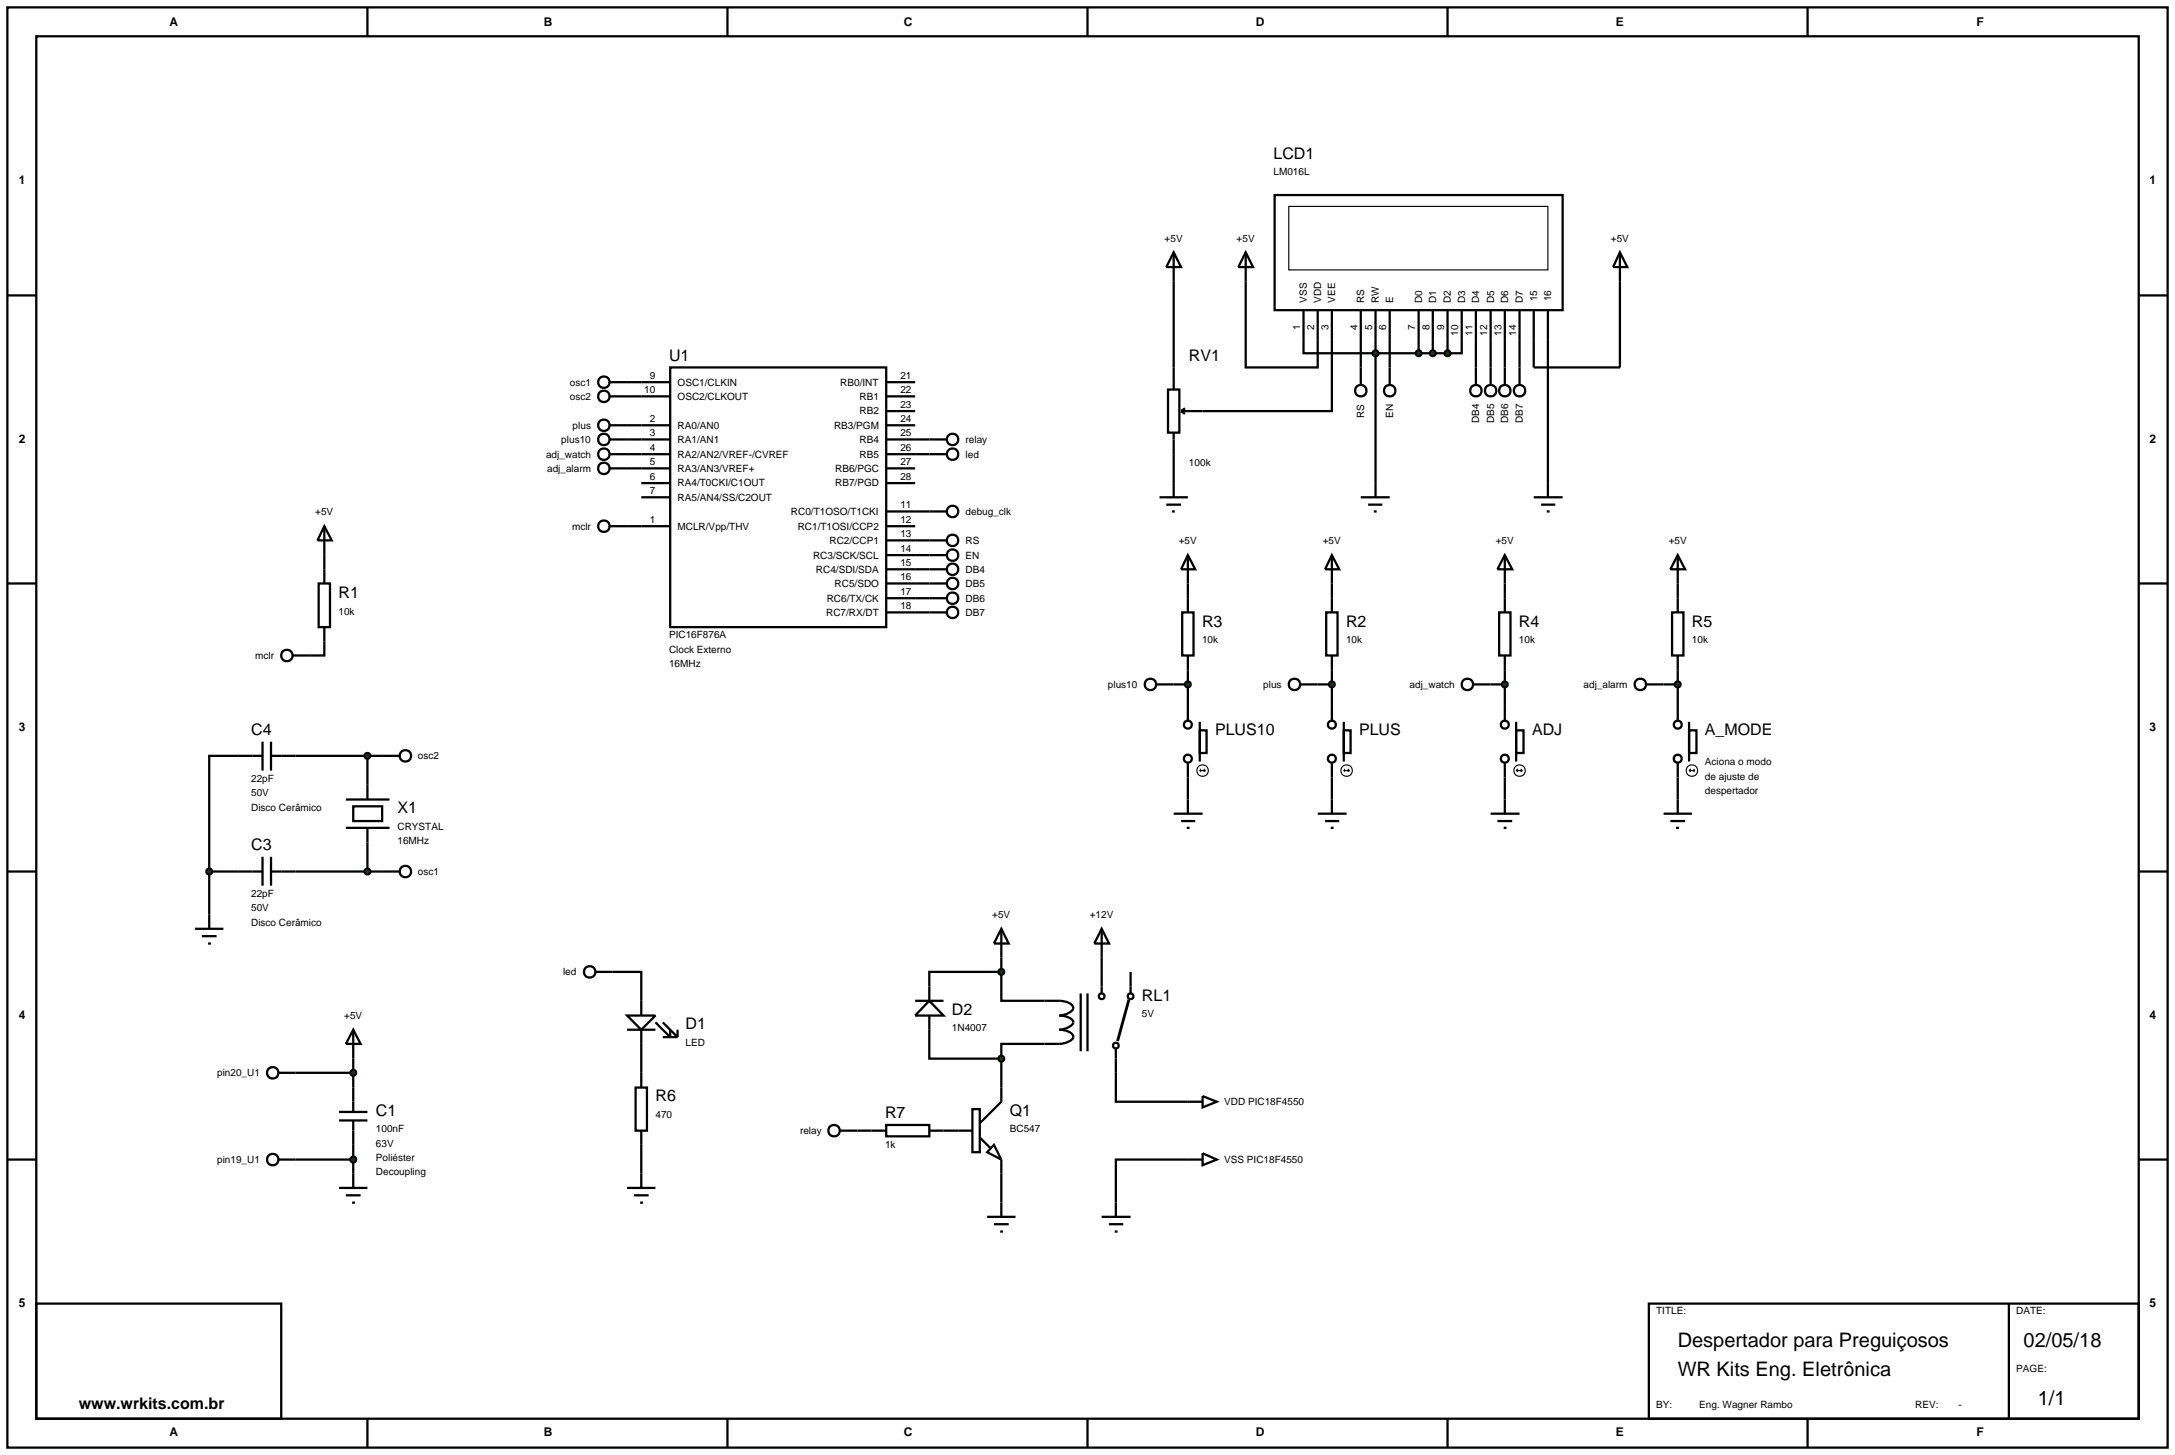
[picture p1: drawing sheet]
<svg xmlns="http://www.w3.org/2000/svg" width="384mm" height="257mm" viewBox="0 0 384 257" stroke-linecap="round" stroke-linejoin="round" font-family="sans-serif">
<g fill="none" stroke="#000" stroke-width=".4">
<path d="M1.3 1.3h381v254h-381zM6.4 6.4h370.8v243.8h-370.8zM64.8 1.3v5.1M128.3 1.3v5.1M191.8 1.3v5.1M255.3 1.3v5.1M318.8 1.3v5.1M224.8 34.4h50.8v20.3h-50.8zM1.3 52.1h5.1M207 49.6v15.2M219.7 44.5v20.3h12.7v-10.1M219.7 44.5l1.3 2.6h-2.6z"/>
<path d="M229.9 54.7v7.6h25.4M234.9 54.7v17.8h-22.8M240 54.7v10.1M242.6 54.7v33M245.1 54.7v10.1M250.2 54.7v7.6M252.7 54.7v7.6M255.3 54.7v7.6M257.8 54.7v7.6h-2.5M260.3 54.7v10.1M262.9 54.7v10.1M265.4 54.7v10.1"/>
<path d="M268 54.7v10.1M377.2 52.1h5.1M107.5 67.4h10.7M107.5 69.9h10.7M110.6 75h7.6M110.6 77.5h7.6M118.2 64.8h38.1v45.8h-38.1zM156.3 67.4h5.1M156.3 69.9h5.1M156.3 75h5.1M156.3 77.5h7.6M156.3 72.5h5.1"/>
<path d="M57.2 92.8l1.3 2.5h-2.5zM57.2 92.8v10.1M107.5 92.8h10.7M110.6 80.1h7.6M110.6 82.6h7.6M113.1 85.2h5.1M113.1 87.7h5.1M156.3 90.2h10.7M156.3 92.8h5.1M156.3 95.3h7.6M156.3 97.9h7.6M156.3 80.1h7.6"/>
<path d="M156.3 82.6h5.1M156.3 85.2h5.1M207 80.1v5.1M240 87.7h5.1M241.3 89h2.5M242.3 90.2h.5M1.3 102.9h5.1M56.2 102.9h2v7.7h-2zM57.2 110.6v5h-5.6M156.3 102.9h7.6M156.3 100.4h7.6M156.3 105.5h7.6"/>
<path d="M156.3 108h7.6M209.5 102.9v2.6M209.5 118.2v6.3M234.9 102.9v2.6M234.9 118.2v6.3M265.4 102.9v2.6M265.4 118.2v6.3M295.9 102.9v2.6M295.9 118.2v6.3M377.2 102.9h5.1M42 133.3h-5.1v20.4M52.1 133.3h15.3"/>
<path d="M64.8 133.3v5.1M207 120.7h2.5M209.5 137.1v3.9M232.4 120.7h2.5M234.9 137.1v3.9M262.9 120.7h2.5M265.4 137.1v3.9M293.4 120.7h2.5M295.9 137.1v3.9M1.3 153.7h5.1M36.9 153.7h5.1M36.9 153.7v7.6"/>
<path d="M52.1 153.7h15.3M64.8 148.6v5.1M377.2 153.7h5.1M108 171.4h5.1v5.1M176.6 171.4v5.1h7.6M176.6 171.4h-12.7v2.6M176.6 168.9v2.5M194.3 168.9v2.5M52.1 189.2h10.2M62.3 186.7v5.1M113.1 184.1v5.1M151.2 199.4h2.5"/>
<path d="M163.9 181.6v5.1h12.7M166.4 199.4h2.6M176.6 186.7v5.1M184.2 184.1h-7.6v2.6M196.8 189.2v5.1h12.7M1.3 204.5h5.1M52.1 204.5h10.2M62.3 201.9v5.1M113.1 201.9v5.1M176.6 207v5.1M209.5 204.5h-12.7v7.6M377.2 204.5h5.1"/>
<path d="M6.4 229.9h43.2v20.3h-43.2zM290.8 229.9h86.4v20.3h-86.4zM354.3 229.9v20.3M64.8 250.2v5.1M128.3 250.2v5.1M191.8 250.2v5.1M255.3 250.2v5.1M318.8 250.2v5.1"/>
<circle cx="106.5" cy="67.4" r="1.01"/>
<circle cx="106.5" cy="69.9" r="1.01"/>
<circle cx="106.5" cy="92.8" r="1.01"/>
<circle cx="168" cy="90.2" r="1.01"/>
<circle cx="50.6" cy="115.6" r="1.01"/>
</g>
<path d="M227.3 36.4h45.7v11.2h-45.7z" fill="none" stroke="#000" stroke-width=".2"/>
<g fill="#004000" stroke="#000" stroke-width=".4">
<path d="M242.3 61.9l.3-.1-.5 .5zM242.6 61.8l.4 .2 .1 .3zM243.1 62.3l-.1 .3-.4 .2zM242.1 62.3l.5 .5-.4-.2z"/>
<path d="M249.8 62l.4-.2-.5 .5zM250.2 61.8l.3 .1 .2 .4zM250.7 62.3l-.1 .3-.4 .2zM249.7 62.3l.5 .5-.4-.2z"/>
<path d="M252.4 61.9l.3-.1-.5 .5zM252.7 61.8l.4 .2 .1 .3zM253.2 62.3l-.1 .3-.4 .2zM252.2 62.3l.5 .5-.4-.2z"/>
<path d="M255 61.9l.3-.1-.5 .5zM255.3 61.8l.4 .2 .1 .3zM255.8 62.3l-.1 .3-.4 .2zM254.8 62.3l.5 .5-.4-.2z"/>
</g>
<g fill="#004000">
<path d="M242.6 61.8l.5 .5-.5 .5-.5-.5z"/>
<path d="M249.7 62.3l.5-.5 .5 .5-.5 .5z"/>
<path d="M252.7 61.8l.5 .5-.5 .5-.5-.5z"/>
<path d="M255.3 61.8l.5 .5-.5 .5-.5-.5z"/>
</g>
<g fill="none" stroke="#000" stroke-width=".4">
<path d="M207 44.5l1.3 2.6h-2.6zM207 44.5v5.1M273 54.7v33M285.7 44.5l1.3 2.6h-2.5zM285.7 44.5v20.3h-15.2v-10.1M206 68.7h2v7.6h-2zM207 64.8v3.9M207 76.3v3.8M208.3 72.5l.7 .5M208.3 72.5h3.8M209 72l-.7 .5M240 64.8v3.1"/>
<path d="M245.1 64.8v3.1M260.3 64.8v3.1M262.9 64.8v3.1M265.4 64.8v3.1M268 64.8v3.1M163.9 95.3h3.1M163.9 97.9h3.1M204.5 87.7h5M205.7 89h2.6M206.7 90.2h.5M207 85.2v2.5M234.9 97.9l1.3 2.5h-2.5z"/>
<path d="M234.9 97.9v5M270.5 87.7h5.1M271.8 89h2.5M272.8 90.2h.5M163.9 100.4h3.1M163.9 102.9h3.1M163.9 105.5h3.1M163.9 108h3.1M233.9 108h2v7.6h-2zM234.9 105.5v2.5M234.9 115.6v2.6M229.3 120.7h3.1"/>
<path d="M234.9 124.5v2.6M234.9 134.6v2.5M237 128.8h1.2v4h-1.2zM237 127.3v7M232.4 143.5h5.1M233.7 144.8h2.5M234.7 146h.5M234.9 141v2.5"/>
<circle cx="240" cy="68.9" r="1.01"/>
<circle cx="245.1" cy="68.9" r="1.01"/>
<circle cx="260.3" cy="68.9" r="1.01"/>
<circle cx="262.9" cy="68.9" r="1.01"/>
<circle cx="265.4" cy="68.9" r="1.01"/>
<circle cx="268" cy="68.9" r="1.01"/>
<circle cx="168" cy="95.3" r="1.01"/>
<circle cx="168" cy="97.9" r="1.01"/>
<circle cx="168" cy="100.4" r="1.01"/>
<circle cx="168" cy="108" r="1.01"/>
<circle cx="168" cy="102.9" r="1.01"/>
<circle cx="168" cy="105.5" r="1.01"/>
<circle cx="228.3" cy="120.7" r="1.01"/>
<circle cx="234.9" cy="127.8" r=".7"/>
<circle cx="234.9" cy="133.8" r=".7"/>
</g>
<g fill="none" stroke="#000" stroke-width=".2">
<path d="M237 135.9h1M237 135.9l.2 .2M237.2 135.6l-.2 .3M237.7 135.6l.3 .3M238 135.9l-.3 .2"/>
<circle cx="237.5" cy="135.9" r="1.01"/>
</g>
<path d="M234.6 120.3l.3-.1-.5 .5zM234.9 120.2l.4 .2 .1 .3zM234.9 121.2l.5-.5-.2 .4zM234.4 120.7l.5 .5-.4-.2z" fill="#004000" stroke="#000" stroke-width=".4"/>
<path d="M234.9 120.2l.5 .5-.5 .5-.5-.5z" fill="#004000"/>
<g fill="none" stroke="#000" stroke-width=".4">
<path d="M107.5 75h3.1M209.5 97.9l1.3 2.5h-2.5zM209.5 97.9v5M208.5 108h2v7.6h-2zM209.5 105.5v2.5M209.5 115.6v2.6M203.9 120.7h3.1M209.5 124.5v2.6M209.5 134.6v2.5M211.6 128.8h1.2v4h-1.2zM211.6 127.3v7M207 143.5h5.1"/>
<path d="M208.3 144.8h2.5M209.3 146h.5M209.5 141v2.5"/>
<circle cx="106.5" cy="75" r="1.01"/>
<circle cx="202.9" cy="120.7" r="1.01"/>
<circle cx="209.5" cy="127.8" r=".7"/>
<circle cx="209.5" cy="133.8" r=".7"/>
</g>
<g fill="none" stroke="#000" stroke-width=".2">
<path d="M211.6 135.9h1M211.6 135.9l.2 .2M211.8 135.6l-.2 .3M212.3 135.6l.3 .3M212.6 135.9l-.3 .2"/>
<circle cx="212.1" cy="135.9" r="1.01"/>
</g>
<path d="M209.2 120.3l.3-.1-.5 .5zM209.5 120.2l.4 .2 .1 .3zM209.5 121.2l.5-.5-.2 .4zM209 120.7l.5 .5-.4-.2z" fill="#004000" stroke="#000" stroke-width=".4"/>
<path d="M209.5 120.2l.5 .5-.5 .5-.5-.5z" fill="#004000"/>
<g fill="none" stroke="#000" stroke-width=".4">
<path d="M107.5 77.5h3.1M265.4 97.9l1.3 2.5h-2.6zM265.4 97.9v5M264.4 108h2v7.6h-2zM265.4 105.5v2.5M265.4 115.6v2.6M259.8 120.7h3.1M265.4 124.5v2.6M265.4 134.6v2.5M267.4 128.8h1.3v4h-1.3zM267.4 127.3v7M262.9 143.5h5.1"/>
<path d="M264.1 144.8h2.6M265.2 146h.5M265.4 141v2.5"/>
<circle cx="106.5" cy="77.5" r="1.01"/>
<circle cx="258.8" cy="120.7" r="1.01"/>
<circle cx="265.4" cy="127.8" r=".7"/>
<circle cx="265.4" cy="133.8" r=".7"/>
</g>
<g fill="none" stroke="#000" stroke-width=".2">
<path d="M267.4 135.9h1.1M267.4 135.9l.3 .2M267.7 135.6l-.3 .3M268.2 135.6l.3 .3M268.5 135.9l-.3 .2"/>
<circle cx="268" cy="135.9" r="1.01"/>
</g>
<path d="M265.1 120.3l.3-.1-.5 .5zM265.4 120.2l.4 .2 .1 .3zM265.9 120.7l-.1 .3-.4 .2zM264.9 120.7l.5 .5-.4-.2z" fill="#004000" stroke="#000" stroke-width=".4"/>
<path d="M265.4 120.2l.5 .5-.5 .5-.5-.5z" fill="#004000"/>
<g fill="none" stroke="#000" stroke-width=".4">
<path d="M107.5 80.1h3.1M295.9 97.9l1.3 2.5h-2.6zM295.9 97.9v5M294.9 108h2v7.6h-2zM295.9 105.5v2.5M295.9 115.6v2.6M290.3 120.7h3.1M295.9 124.5v2.6M295.9 134.6v2.5M297.9 128.8h1.3v4h-1.3zM297.9 127.3v7M293.4 143.5h5"/>
<path d="M294.6 144.8h2.6M295.6 146h.5M295.9 141v2.5"/>
<circle cx="106.5" cy="80.1" r="1.01"/>
<circle cx="289.3" cy="120.7" r="1.01"/>
<circle cx="295.9" cy="127.8" r=".7"/>
<circle cx="295.9" cy="133.8" r=".7"/>
</g>
<g fill="none" stroke="#000" stroke-width=".2">
<path d="M297.9 135.9h1M297.9 135.9l.3 .2M298.2 135.6l-.3 .3M298.7 135.6l.2 .3M298.9 135.9l-.2 .2"/>
<circle cx="298.4" cy="135.9" r="1.01"/>
</g>
<path d="M295.6 120.3l.3-.1-.5 .5zM295.9 120.2l.4 .2 .1 .3zM295.9 121.2l.5-.5-.1 .3zM295.4 120.7l.5 .5-.3-.1z" fill="#004000" stroke="#000" stroke-width=".4"/>
<path d="M295.9 120.2l.5 .5-.5 .5-.5-.5z" fill="#004000"/>
<g fill="none" stroke="#000" stroke-width=".4">
<path d="M163.9 77.5h3.1M107.5 82.6h3.1M163.9 80.1h3.1M42 133.3h4.3M46.3 130.8v5.1M47.8 133.3h4.3M47.8 130.8v5.1M64.8 138.4v2.6M67.4 133.3h3M42 153.7h4.3M46.3 151.1v5.1M47.8 153.7h4.3"/>
<path d="M47.8 151.1v5.1M61 141h7.7M61 146h7.7M62.3 142.2h5.1v2.6h-5.1zM64.8 146v2.6M67.4 153.7h3M49.1 189.2h3M59.8 197.6h5M59.8 196.1h5M62.3 191.8v4.3M62.3 197.6v4.3M148.2 199.4h3"/>
<path d="M49.1 204.5h3"/>
<circle cx="168" cy="77.5" r="1.01"/>
<circle cx="106.5" cy="82.6" r="1.01"/>
<circle cx="168" cy="80.1" r="1.01"/>
<circle cx="71.5" cy="133.3" r="1.01"/>
<circle cx="71.5" cy="153.7" r="1.01"/>
<circle cx="48.1" cy="189.2" r="1.01"/>
<circle cx="147.1" cy="199.4" r="1.01"/>
<circle cx="48.1" cy="204.5" r="1.01"/>
</g>
<g fill="#004000" stroke="#000" stroke-width=".4">
<path d="M64.4 153.4l.4-.2-.5 .5zM64.8 153.2l.4 .2 .1 .3zM64.8 154.2l.5-.5-.1 .3zM64.3 153.7l.5 .5-.4-.2z"/>
<path d="M64.4 133l.4-.2-.5 .5zM64.8 132.8l.4 .2 .1 .3zM65.3 133.3l-.1 .3-.4 .2zM64.3 133.3l.5 .5-.4-.2z"/>
</g>
<g fill="#004000">
<path d="M64.3 153.7l.5-.5 .5 .5-.5 .5z"/>
<path d="M64.8 132.8l.5 .5-.5 .5-.5-.5z"/>
</g>
<path d="M34.4 163.8h5M35.6 165.1h2.6M36.7 166.4h.5M36.9 161.3v2.5" fill="none" stroke="#000" stroke-width=".4"/>
<path d="M36.5 153.4l.4-.2-.5 .5zM36.9 153.2l.3 .1 .2 .4zM36.9 154.2l.5-.5-.2 .4zM36.4 153.7l.5 .5-.4-.2z" fill="#004000" stroke="#000" stroke-width=".4"/>
<path d="M36.4 153.7l.5-.5 .5 .5-.5 .5z" fill="#004000"/>
<path d="M59.8 209.5h5M61 210.8h2.6M62.1 212.1h.5M62.3 207v2.5" fill="none" stroke="#000" stroke-width=".4"/>
<path d="M61.9 204.2l.4-.2-.5 .5zM62.3 204l.3 .1 .2 .4zM62.3 205l.5-.5-.2 .4zM61.8 204.5l.5 .5-.3-.1z" fill="#004000" stroke="#000" stroke-width=".4"/>
<path d="M61.8 204.5l.5-.5 .5 .5-.5 .5z" fill="#004000"/>
<path d="M62.3 181.6l1.3 2.5h-2.6zM62.3 181.6v5.1" fill="none" stroke="#000" stroke-width=".4"/>
<path d="M61.9 188.9l.4-.2-.5 .5zM62.3 188.7l.4 .2 .1 .3zM62.3 189.7l.5-.5-.2 .4zM61.8 189.2l.5 .5-.3-.1z" fill="#004000" stroke="#000" stroke-width=".4"/>
<path d="M61.8 189.2l.5-.5 .5 .5-.5 .5z" fill="#004000"/>
<g fill="none" stroke="#000" stroke-width=".4">
<path d="M105 171.4h3M110.6 179.1h5l-2.5 2.5zM113.1 176.5v2.6M161.4 176.5h5M163.9 176.5l2.5 2.6h-5zM163.9 174v2.5M163.9 179.1v2.5M184.2 176.5a8.3 8.3 0 0 1 4.3 .3 .91 .91 0 0 1 .7 1.3 3.2 3.2 0 0 1-2.4 1 3.3 3.3 0 0 1 2.4 .9l.1 .3a2.73 2.73 0 0 1-2.5 1.3 3.1 3.1 0 0 1 2.4 .9l.1 .4a2.7 2.7 0 0 1-2.5 1.2h-2.6M190.6 175.2v10.2M191.8 175.2v10.2M194.3 171.4v3.8M199.4 171.4v3.8"/>
<path d="M110.6 181.6h5M112.1 191.8h2v7.6h-2zM113.1 181.6v2.5M113.1 189.2v2.6M113.1 199.4v2.5M115.6 180.3l2.6 2.6v-1.3M116.9 180.3l2.6 2.6M116.9 182.9h2.6M119.5 181.6v1.3M153.7 199.4h2.6M156.3 198.4h7.6v2h-7.6zM163.9 199.4h2.5"/>
<path d="M169 199.4h2.5M171.5 195.6h1.3v7.6h-1.3zM176.6 191.8v2.5l-3.8 3.8M196.8 184.9v4.3M110.6 209.5h5M111.8 210.8h2.6M112.9 212.1h.5M113.1 207v2.5M172.8 200.6l1.8 1.8M175.3 201.9l1.3 2.6-2.5-1.3zM176.6 204.5v2.5"/>
<circle cx="104" cy="171.4" r="1.01"/>
<circle cx="194.3" cy="175.7" r=".51"/>
<circle cx="199.4" cy="175.7" r=".51"/>
<circle cx="196.8" cy="184.4" r=".51"/>
</g>
<path d="M199.1 176.3l-2 7.3" fill="none" stroke="#000" stroke-width=".5"/>
<path d="M176.3 186.3l.3-.1-.5 .5zM176.6 186.2l.3 .1 .2 .4zM177.1 186.7l-.2 .4-.3 .1zM176.1 186.7l.5 .5-.4-.2z" fill="#004000" stroke="#000" stroke-width=".4"/>
<path d="M176.6 186.2l.5 .5-.5 .5-.5-.5z" fill="#004000"/>
<path d="M176.6 163.8l1.3 2.6h-2.6zM176.6 163.8v5.1" fill="none" stroke="#000" stroke-width=".4"/>
<path d="M176.3 171l.3-.1-.5 .5zM176.6 170.9l.3 .1 .2 .4zM177.1 171.4l-.2 .4-.3 .1zM176.1 171.4l.5 .5-.4-.2z" fill="#004000" stroke="#000" stroke-width=".4"/>
<path d="M176.6 170.9l.5 .5-.5 .5-.5-.5z" fill="#004000"/>
<g fill="none" stroke="#000" stroke-width=".4">
<path d="M194.3 163.8l1.3 2.6h-2.6zM194.3 163.8v5.1M209.5 194.3h2.6M212.1 193.3l2.5 1-2.5 1zM174.1 214.6h5M175.3 215.9h2.6M176.4 217.2h.5M176.6 212.1v2.5M194.3 214.6h5.1M195.6 215.9h2.5M196.6 217.2h.5M196.8 212.1v2.5"/>
<path d="M209.5 204.5h2.6M212.1 203.4l2.5 1.1-2.5 1z"/>
</g>
<g font-size="3.5">
<text x="295.9" y="237.6">Despertador para Preguiçosos</text>
<text x="356.9" y="237.6">02/05/18</text>
<text x="295.9" y="242.7">WR Kits Eng. Eletrônica</text>
<text x="359.4" y="247.8">1/1</text>
</g>
<g font-size="2.8">
<text x="224.6" y="28.1">LCD1</text>
<text x="118" y="63.7">U1</text>
<text x="209.7" y="63.7">RV1</text>
<text x="59.7" y="105.5">R1</text>
<text x="212" y="110.6">R3</text>
<text x="237.4" y="110.6">R2</text>
<text x="267.9" y="110.6">R4</text>
<text x="298.4" y="110.6">R5</text>
<text x="44.3" y="129.7">C4</text>
<text x="214.3" y="129.7">PLUS10</text>
<text x="239.7" y="129.7">PLUS</text>
<text x="270.2" y="129.7">ADJ</text>
<text x="300.7" y="129.7">A_MODE</text>
<text x="70.1" y="143.5">X1</text>
<text x="44.3" y="150">C3</text>
<text x="167.9" y="179.1">D2</text>
<text x="201.4" y="176.6">RL1</text>
<text x="120.9" y="181.6">D1</text>
<text x="66.3" y="196.9">C1</text>
<text x="115.6" y="194.3">R6</text>
<text x="156.1" y="197.3">R7</text>
<text x="178.1" y="196.9">Q1</text>
<text x="13.9" y="248.5">www.wrkits.com.br</text>
</g>
<g font-size="2.1">
<text x="29.9" y="4.5">A</text>
<text x="95.9" y="4.5">B</text>
<text x="159.4" y="4.5">C</text>
<text x="221.5" y="4.5">D</text>
<text x="285" y="4.5">E</text>
<text x="348.6" y="4.5">F</text>
<text x="3.3" y="32.4">1</text>
<text x="379.1" y="32.4">1</text>
<text x="3.3" y="78.1">2</text>
<text x="379.1" y="78.1">2</text>
<text x="3.3" y="128.9">3</text>
<text x="379.1" y="128.9">3</text>
<text x="3.3" y="179.7">4</text>
<text x="379.1" y="179.7">4</text>
<text x="3.3" y="230.5">5</text>
<text x="379.1" y="230.5">5</text>
<text x="29.9" y="253.3">A</text>
<text x="95.9" y="253.3">B</text>
<text x="159.4" y="253.3">C</text>
<text x="221.5" y="253.3">D</text>
<text x="285" y="253.3">E</text>
<text x="348.6" y="253.3">F</text>
</g>
<g font-size="1.8">
<text x="224.6" y="30.9">LM016L</text>
<text x="205.4" y="42.6">+5V</text>
<text x="218.1" y="42.6">+5V</text>
<text x="284.1" y="42.6">+5V</text>
<text x="230.5" y="53.4" transform="rotate(-90 230.5 53.4)">VSS</text>
<text x="233" y="53.4" transform="rotate(-90 233 53.4)">VDD</text>
<text x="235.5" y="53.4" transform="rotate(-90 235.5 53.4)">VEE</text>
<text x="240.6" y="53.4" transform="rotate(-90 240.6 53.4)">RS</text>
<text x="243.2" y="53.4" transform="rotate(-90 243.2 53.4)">RW</text>
<text x="245.7" y="53.4" transform="rotate(-90 245.7 53.4)">E</text>
<text x="250.8" y="53.4" transform="rotate(-90 250.8 53.4)">D0</text>
<text x="253.3" y="53.4" transform="rotate(-90 253.3 53.4)">D1</text>
<text x="255.9" y="53.4" transform="rotate(-90 255.9 53.4)">D2</text>
<text x="258.4" y="53.4" transform="rotate(-90 258.4 53.4)">D3</text>
<text x="260.9" y="53.4" transform="rotate(-90 260.9 53.4)">D4</text>
<text x="263.5" y="53.4" transform="rotate(-90 263.5 53.4)">D5</text>
<text x="266" y="53.4" transform="rotate(-90 266 53.4)">D6</text>
<text x="268.6" y="53.4" transform="rotate(-90 268.6 53.4)">D7</text>
<text x="271.1" y="53.1" transform="rotate(-90 271.1 53.1)">15</text>
<text x="273.6" y="53.1" transform="rotate(-90 273.6 53.1)">16</text>
<text x="229.3" y="58.2" transform="rotate(-90 229.3 58.2)">1</text>
<text x="231.8" y="58.2" transform="rotate(-90 231.8 58.2)">2</text>
<text x="234.3" y="58.2" transform="rotate(-90 234.3 58.2)">3</text>
<text x="239.4" y="58.2" transform="rotate(-90 239.4 58.2)">4</text>
<text x="242" y="58.2" transform="rotate(-90 242 58.2)">5</text>
<text x="244.5" y="58.2" transform="rotate(-90 244.5 58.2)">6</text>
<text x="249.6" y="58.2" transform="rotate(-90 249.6 58.2)">7</text>
<text x="252.1" y="58.2" transform="rotate(-90 252.1 58.2)">8</text>
<text x="254.7" y="58.2" transform="rotate(-90 254.7 58.2)">9</text>
<text x="257.2" y="59.2" transform="rotate(-90 257.2 59.2)">10</text>
<text x="259.7" y="59.2" transform="rotate(-90 259.7 59.2)">11</text>
<text x="262.3" y="59.2" transform="rotate(-90 262.3 59.2)">12</text>
<text x="264.8" y="59.2" transform="rotate(-90 264.8 59.2)">13</text>
<text x="267.4" y="59.2" transform="rotate(-90 267.4 59.2)">14</text>
<text x="100.5" y="68">osc1</text>
<text x="100.5" y="70.5">osc2</text>
<text x="113.6" y="69.3">10</text>
<text x="114.6" y="66.8">9</text>
<text x="119.5" y="68">OSC1/CLKIN</text>
<text x="119.5" y="70.5">OSC2/CLKOUT</text>
<text x="148.2" y="68">RB0/INT</text>
<text x="151.6" y="70.5">RB1</text>
<text x="158.8" y="71.9">23</text>
<text x="158.8" y="69.3">22</text>
<text x="158.8" y="66.8">21</text>
<text x="101" y="75.6">plus</text>
<text x="114.6" y="74.4">2</text>
<text x="114.6" y="76.9">3</text>
<text x="119.5" y="75.6">RA0/AN0</text>
<text x="147.1" y="75.6">RB3/PGM</text>
<text x="151.6" y="73.1">RB2</text>
<text x="158.8" y="76.9">25</text>
<text x="158.8" y="74.4">24</text>
<text x="240.6" y="73.7" transform="rotate(-90 240.6 73.7)">RS</text>
<text x="245.7" y="73.7" transform="rotate(-90 245.7 73.7)">EN</text>
<text x="260.9" y="74.6" transform="rotate(-90 260.9 74.6)">DB4</text>
<text x="263.5" y="74.6" transform="rotate(-90 263.5 74.6)">DB5</text>
<text x="266" y="74.6" transform="rotate(-90 266 74.6)">DB6</text>
<text x="268.6" y="74.6" transform="rotate(-90 268.6 74.6)">DB7</text>
<text x="96.3" y="80.7">adj_watch</text>
<text x="96.5" y="83.2">adj_alarm</text>
<text x="99" y="78.1">plus10</text>
<text x="114.6" y="79.5">4</text>
<text x="114.6" y="82">5</text>
<text x="119.5" y="78.1">RA1/AN1</text>
<text x="119.5" y="80.7">RA2/AN2/VREF-/CVREF</text>
<text x="119.5" y="83.2">RA3/AN3/VREF+</text>
<text x="147.3" y="83.2">RB6/PGC</text>
<text x="151.6" y="80.7">RB5</text>
<text x="151.6" y="78.1">RB4</text>
<text x="158.8" y="82">27</text>
<text x="158.8" y="79.5">26</text>
<text x="170.3" y="78.1">relay</text>
<text x="170.3" y="80.7">led</text>
<text x="209.7" y="82.1">100k</text>
<text x="114.6" y="84.6">6</text>
<text x="114.6" y="87.1">7</text>
<text x="119.5" y="85.8">RA4/T0CKI/C1OUT</text>
<text x="119.5" y="88.3">RA5/AN4/SS/C2OUT</text>
<text x="147.3" y="85.8">RB7/PGD</text>
<text x="158.8" y="84.6">28</text>
<text x="158.8" y="89.6">11</text>
<text x="55.6" y="90.8">+5V</text>
<text x="100.9" y="93.4">mclr</text>
<text x="114.6" y="92.2">1</text>
<text x="119.5" y="93.4">MCLR/Vpp/THV</text>
<text x="139.5" y="90.8">RC0/T1OSO/T1CKI</text>
<text x="140.7" y="93.4">RC1/T1OSI/CCP2</text>
<text x="146.3" y="95.9">RC2/CCP1</text>
<text x="158.8" y="92.2">12</text>
<text x="158.8" y="94.7">13</text>
<text x="170.3" y="90.8">debug_clk</text>
<text x="170.3" y="95.9">RS</text>
<text x="207.9" y="95.9">+5V</text>
<text x="233.3" y="95.9">+5V</text>
<text x="263.8" y="95.9">+5V</text>
<text x="294.3" y="95.9">+5V</text>
<text x="143.4" y="98.5">RC3/SCK/SCL</text>
<text x="143.9" y="101">RC4/SDI/SDA</text>
<text x="158.8" y="97.3">14</text>
<text x="158.8" y="99.8">15</text>
<text x="170.3" y="98.5">EN</text>
<text x="170.3" y="101">DB4</text>
<text x="145.8" y="106.1">RC6/TX/CK</text>
<text x="147.2" y="103.5">RC5/SDO</text>
<text x="158.8" y="107.4">18</text>
<text x="158.8" y="104.9">17</text>
<text x="158.8" y="102.3">16</text>
<text x="170.3" y="103.5">DB5</text>
<text x="170.3" y="106.1">DB6</text>
<text x="59.7" y="108.4">10k</text>
<text x="118" y="112.6">PIC16F876A</text>
<text x="145.7" y="108.6">RC7/RX/DT</text>
<text x="170.3" y="108.6">DB7</text>
<text x="212" y="113.4">10k</text>
<text x="237.4" y="113.4">10k</text>
<text x="267.9" y="113.4">10k</text>
<text x="298.4" y="113.4">10k</text>
<text x="45" y="116.2">mclr</text>
<text x="118" y="115.1">Clock Externo</text>
<text x="118" y="117.7">16MHz</text>
<text x="195.4" y="121.3">plus10</text>
<text x="222.8" y="121.3">plus</text>
<text x="248.6" y="121.3">adj_watch</text>
<text x="279.3" y="121.3">adj_alarm</text>
<text x="44.3" y="137.9">22pF</text>
<text x="73.7" y="133.9">osc2</text>
<text x="300.7" y="134.9">Aciona o modo</text>
<text x="300.7" y="137.5">de ajuste de</text>
<text x="44.3" y="140.4">50V</text>
<text x="44.3" y="143">Disco Cerâmico</text>
<text x="300.7" y="140">despertador</text>
<text x="70.1" y="146.4">CRYSTAL</text>
<text x="70.1" y="148.9">16MHz</text>
<text x="73.7" y="154.3">osc1</text>
<text x="44.3" y="158.2">22pF</text>
<text x="44.3" y="160.7">50V</text>
<text x="175" y="161.9">+5V</text>
<text x="192.2" y="161.9">+12V</text>
<text x="44.3" y="163.3">Disco Cerâmico</text>
<text x="99.3" y="172">led</text>
<text x="60.7" y="179.7">+5V</text>
<text x="201.4" y="179.4">5V</text>
<text x="120.9" y="184.5">LED</text>
<text x="167.9" y="181.9">1N4007</text>
<text x="38.3" y="189.8">pin20_U1</text>
<text x="115.6" y="197.2">470</text>
<text x="215.9" y="194.9">VDD PIC18F4550</text>
<text x="66.3" y="199.7">100nF</text>
<text x="66.3" y="202.2">63V</text>
<text x="141.1" y="200">relay</text>
<text x="156.1" y="202.4">1k</text>
<text x="178.1" y="199.7">BC547</text>
<text x="38.3" y="205.1">pin19_U1</text>
<text x="66.3" y="204.8">Poliéster</text>
<text x="66.3" y="207.3">Decoupling</text>
<text x="215.9" y="205.1">VSS PIC18F4550</text>
<text x="292.1" y="231.8">TITLE:</text>
<text x="355.6" y="231.8">DATE:</text>
<text x="355.6" y="242">PAGE:</text>
<text x="292.1" y="248.3">BY:</text>
<text x="299.7" y="248.3">Eng. Wagner Rambo</text>
<text x="337.8" y="248.3">REV:</text>
<text x="345.4" y="248.3">-</text>
</g>
</svg>
